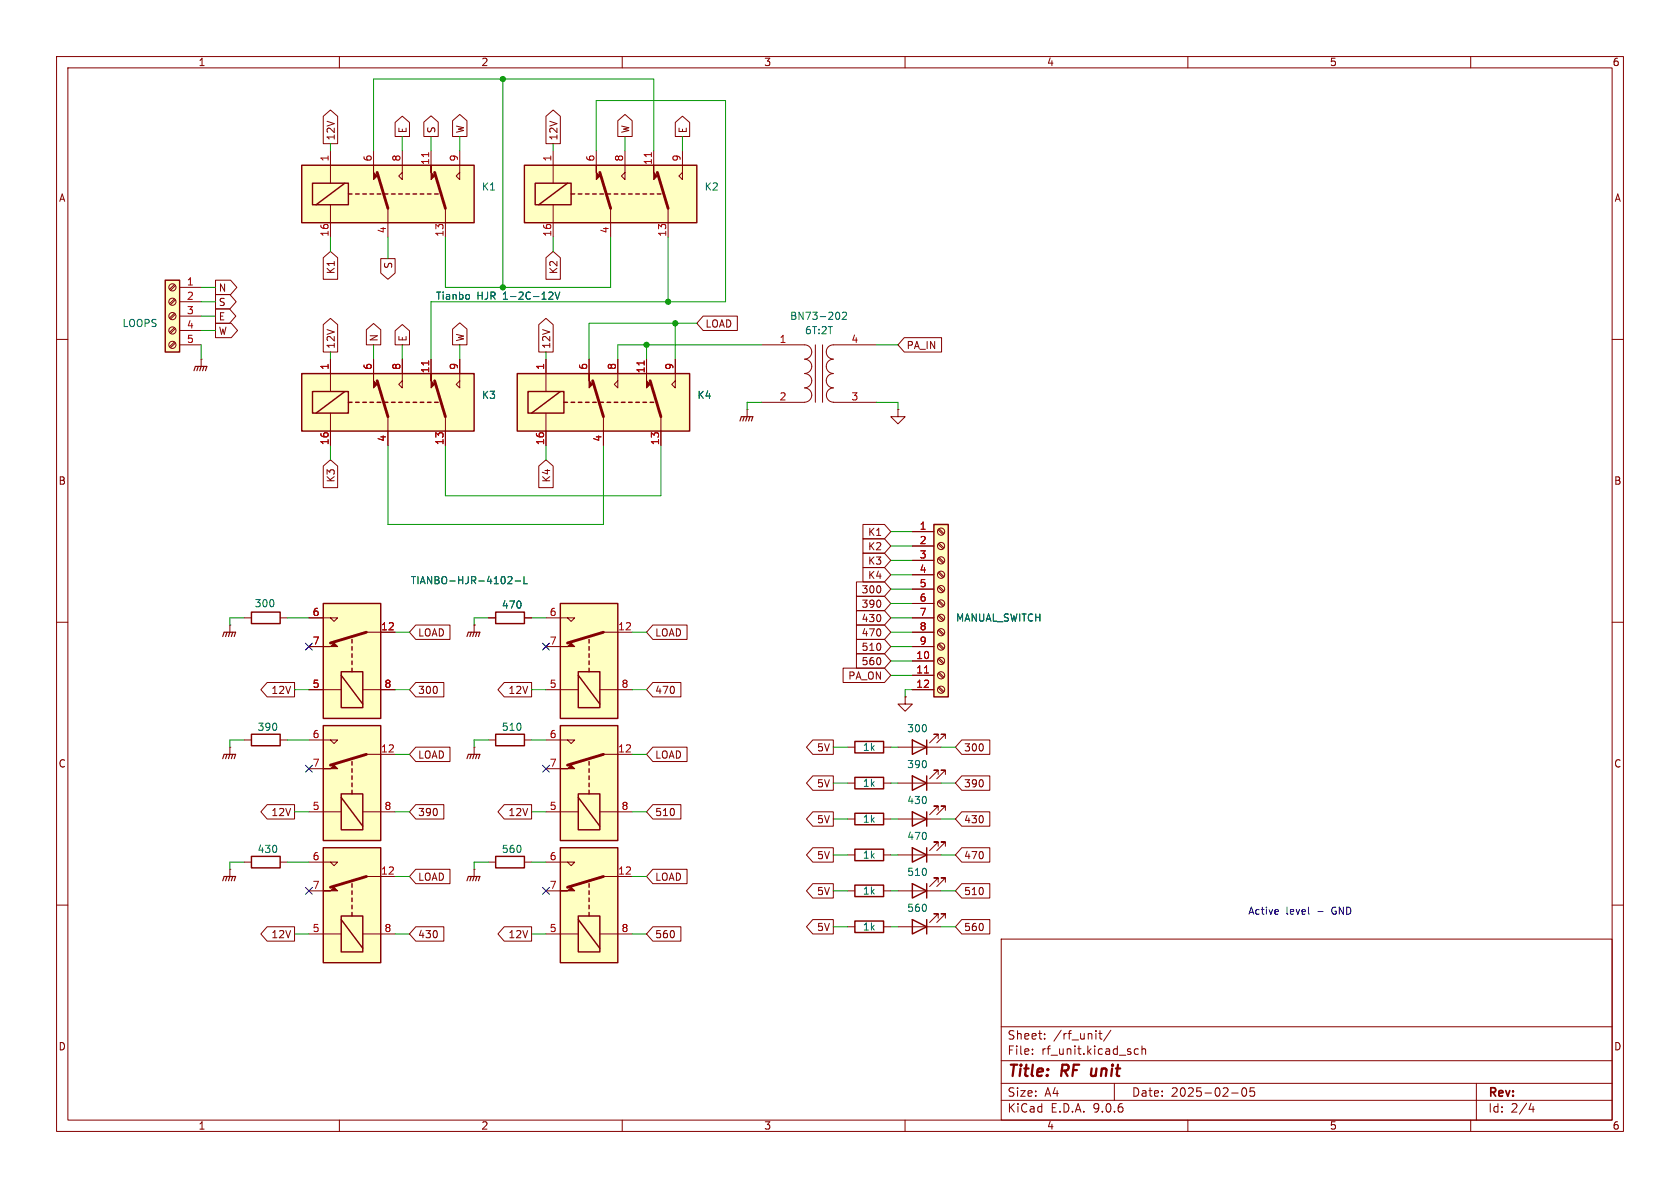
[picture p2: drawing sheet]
<svg xmlns="http://www.w3.org/2000/svg" width="297mm" height="210mm" viewBox="0 0 297 210" stroke-linecap="round" stroke-linejoin="round" font-family="sans-serif">
<g fill="none" stroke="#840000" stroke-width=".18">
<path d="M10 10h277v190h-277zM12 12h273v186h-273zM60 10v2M110 10v2M160 10v2M210 10v2M260 10v2M10 60h2M285 60h2M10 110h2M285 110h2M10 160h2"/>
<path d="M177 166h108v32h-108zM285 160h2M60 198v2M110 198v2M160 198v2M177 194.5h108M177 191.5h108M177 187.5h108M177 181.5h108M182.5 186.3v.1M182.5 185.5v.1M184.7 183.6v.1"/>
<path d="M184.7 182.8v.1M194.2 182.7h.6M194.5 182.2v1.3l.3 .2M196.4 182.1l-1.3 2M197 191.5v3M201.2 185.5l-.4-.1-.3 .3v.4l.2 .2h.5M201.9 185.5l.2-.1 .4 .1v.9M201.9 184.9v1.5M210 198v2M217.7 193.2h1.2M219.7 192.4l.2-.1a.81 .81 0 0 1 .6 .6 .81 .81 0 0 1-.3 .8l-.2 .1a.81 .81 0 0 1-.3-1.4zM221.7 192.3h-.7v.7l.2-.1h.5l.1 .3-.1 .5-.2 .1-.5-.1"/>
<path d="M260 198v2M261 191.5v6.5M270.7 195l-.4 1.1h.9M271 195.6v1"/>
</g>
<path d="M193 188.9l-.1 1 .2 .3" fill="none" stroke="#840000" stroke-width=".4"/>
<path d="M57.1 149.9h10.2v20.3h-10.2z" fill="#ffffc2"/>
<path d="M43.2 109.2h1.2M49.5 109.2h1.3M54.6 152.4h5.1l-.6 .6-.7-.6M54.6 157.5h2.5M64.8 154.9h5M54.6 165.1h5.7M64.1 165.1h5.7" fill="none" stroke="#840000" stroke-width=".18"/>
<path d="M44.4 108.2h5.1v2h-5.1zM57.1 149.9h10.2v20.3h-10.2zM62.2 156.2v.6M62.2 157.5v.6M62.2 158.8v.6M60.3 161.9h3.8v6.4h-3.8zM60.3 162.6l3.8 5M62.2 160v.7M62.2 161.3v.6" fill="none" stroke="#840000" stroke-width=".25"/>
<path d="M57.1 157.5h1.3l.7-.7 .6 .7z" fill="#840000" stroke="#840000" stroke-width=".18"/>
<path d="M64.8 154.9l-6.4 1.9" fill="none" stroke="#840000" stroke-width=".51"/>
<path d="M57.1 128.3h10.2v20.3h-10.2z" fill="#ffffc2"/>
<path d="M54.6 130.8h5.1l-.6 .6-.7-.6M54.6 135.9h2.5M64.8 133.4h5M54.6 143.5h5.7M64.1 143.5h5.7" fill="none" stroke="#840000" stroke-width=".18"/>
<path d="M57.1 128.3h10.2v20.3h-10.2zM62.2 134.6v.7M62.2 135.9v.6M62.2 137.2v.6M62.2 138.4v.7M62.2 139.7v.6M60.3 140.3h3.8v6.4h-3.8zM60.3 141l3.8 5.1" fill="none" stroke="#840000" stroke-width=".25"/>
<path d="M57.1 135.9h1.3l.7-.6 .6 .6z" fill="#840000" stroke="#840000" stroke-width=".18"/>
<path d="M64.8 133.4l-6.4 1.9" fill="none" stroke="#840000" stroke-width=".51"/>
<path d="M53.3 29.2h30.5v10.2h-30.5z" fill="#ffffc2"/>
<g fill="none" stroke="#840000" stroke-width=".25">
<path d="M53.3 29.2h30.5v10.2h-30.5zM55.2 32.4h6.4v3.8h-6.4zM61 32.4l-5.1 3.8M61.6 34.3h.6M62.9 34.3h.6M64.1 34.3h.7M65.4 34.3h.6M66.7 34.3h.6M67.9 34.3h.7M69.2 34.3h.6M70.5 34.3h.6M71.8 34.3h.6"/>
<path d="M73 34.3h.7M74.3 34.3h.6M75.6 34.3h.6M76.8 34.3h.7M87.6 108.2h5.1v2h-5.1zM87.6 129.8h5.1v2h-5.1zM87.6 151.4h5.1v2h-5.1z"/>
</g>
<g fill="none" stroke="#840000" stroke-width=".18">
<path d="M58.4 26.7v5.7M58.4 36.2v5.7M66 26.7v2.5M68.6 36.8v5.1M71.1 26.7v5.1l-.6-.7 .6-.6M76.2 26.7v2.5M78.7 36.8v5.1M81.3 26.7v5.1l-.7-.7 .7-.6M86.4 109.2h1.2M92.7 109.2h1.3M83.8 132.1h.1M83.8 132.1v1.3"/>
<path d="M86.4 130.8h1.2M92.7 130.8h1.3M83.8 153.7h.1M83.8 153.7v1.2M86.4 152.4h1.2M92.7 152.4h1.3"/>
</g>
<g fill="#840000" stroke="#840000" stroke-width=".18">
<path d="M66 29.2v1.3l.7 .6-.7 .7z"/>
<path d="M76.2 29.2v1.3l.6 .6-.6 .7z"/>
</g>
<path d="M66.7 30.5l1.9 6.3M76.8 30.5l1.9 6.3" fill="none" stroke="#840000" stroke-width=".51"/>
<path d="M75.8 27v.7" fill="none" stroke="#a90000" stroke-width=".18"/>
<path d="M82.5 134.1l.3-.7h2l-.2 .7M83.3 133.4l-.2 .7M83.8 133.4l-.2 .7M84.3 133.4l-.2 .7M82.5 155.7l.3-.8h2l-.2 .8M83.3 154.9l-.2 .8M83.8 154.9l-.2 .8M84.3 154.9l-.2 .8" fill="none" stroke="#840000" stroke-width=".2"/>
<path d="M99.1 149.9h10.1v20.3h-10.1z" fill="#ffffc2"/>
<path d="M96.5 152.4h5.1l-.6 .6-.7-.6M96.5 157.5h2.6M106.7 154.9h5.1M96.5 165.1h5.7M106 165.1h5.8" fill="none" stroke="#840000" stroke-width=".18"/>
<path d="M99.1 149.9h10.1v20.3h-10.1zM104.1 156.2v.6M104.1 157.5v.6M104.1 158.8v.6M102.2 161.9h3.8v6.4h-3.8zM102.2 162.6l3.8 5M104.1 160v.7M104.1 161.3v.6" fill="none" stroke="#840000" stroke-width=".25"/>
<path d="M99.1 157.5h1.2l.7-.7 .6 .7z" fill="#840000" stroke="#840000" stroke-width=".18"/>
<path d="M106.7 154.9l-6.4 1.9" fill="none" stroke="#840000" stroke-width=".51"/>
<path d="M53.3 66h30.5v10.2h-30.5z" fill="#ffffc2"/>
<g fill="none" stroke="#840000" stroke-width=".25">
<path d="M53.3 66h30.5v10.2h-30.5zM55.2 69.2h6.4v3.8h-6.4zM61 69.2l-5.1 3.8M61.6 71.1h.6M62.9 71.1h.6M64.1 71.1h.7M65.4 71.1h.6M66.7 71.1h.6M67.9 71.1h.7M69.2 71.1h.6M70.5 71.1h.6M71.8 71.1h.6"/>
<path d="M73 71.1h.7M74.3 71.1h.6M75.6 71.1h.6M76.8 71.1h.7"/>
</g>
<path d="M58.4 63.5v5.7M58.4 73v5.7M66 63.5v2.5M68.6 73.7v5M71.1 63.5v5.1l-.6-.7 .6-.6M76.2 63.5v2.5M78.7 73.7v5M81.3 63.5v5.1l-.7-.7 .7-.6" fill="none" stroke="#840000" stroke-width=".18"/>
<g fill="#840000" stroke="#840000" stroke-width=".18">
<path d="M66 66v1.3l.7 .6-.7 .7z"/>
<path d="M76.2 66v1.3l.6 .6-.6 .7z"/>
</g>
<path d="M66.7 67.3l1.9 6.4M76.8 67.3l1.9 6.4" fill="none" stroke="#840000" stroke-width=".51"/>
<path d="M75.8 63.8v.7" fill="none" stroke="#a90000" stroke-width=".18"/>
<path d="M82.9 52.1l.1 .2-.1 .5M97.1 51.7l.4-.1 .3 .4-.8 .9h.8M98.1 51.6l.4 1.3 .5-1.3" fill="none" stroke="#006464" stroke-width=".18"/>
<path d="M91.4 66h30.5v10.2h-30.5z" fill="#ffffc2"/>
<g fill="none" stroke="#840000" stroke-width=".25">
<path d="M91.4 66h30.5v10.2h-30.5zM93.3 69.2h6.4v3.8h-6.4zM99.1 69.2l-5.1 3.8M99.7 71.1h.6M101 71.1h.6M102.2 71.1h.7M103.5 71.1h.6M104.8 71.1h.6M106 71.1h.7M107.3 71.1h.6M108.6 71.1h.6M109.9 71.1h.6"/>
<path d="M111.1 71.1h.7M112.4 71.1h.6M113.7 71.1h.6M114.9 71.1h.7M44.4 129.8h5.1v2h-5.1zM44.4 151.4h5.1v2h-5.1z"/>
</g>
<g fill="none" stroke="#840000" stroke-width=".18">
<path d="M96.5 63.5v5.7M96.5 73v5.7M104.1 63.5v2.5M106.7 73.7v5M109.2 63.5v5.1l-.6-.7 .6-.6M114.3 63.5v2.5M116.8 73.7v5M119.4 63.5v5.1l-.7-.7 .7-.6M134.6 61h7.6a1.26 1.26 0 0 1 1.3 1.2 1.26 1.26 0 0 1-1.3 1.3M142.2 63.5a1.26 1.26 0 0 1 1.3 1.3 1.26 1.26 0 0 1-1.3 1.2 1.27 1.27 0 0 1 1.3 1.3 1.27 1.27 0 0 1-1.3 1.3M142.2 68.6a1.26 1.26 0 0 1 1.3 1.2 1.26 1.26 0 0 1-1.3 1.3h-7.6M144.1 61v10.1"/>
<path d="M145.4 61v10.1M147.3 63.5a1.25 1.25 0 0 0-1.2 1.3 1.25 1.25 0 0 0 1.2 1.2 1.27 1.27 0 0 0-1.2 1.3 1.27 1.27 0 0 0 1.2 1.3M147.3 71.1h7.6M147.3 68.6a1.26 1.26 0 0 0-1.2 1.2 1.26 1.26 0 0 0 1.2 1.3M154.9 61h-7.6a1.25 1.25 0 0 0-1.2 1.2 1.25 1.25 0 0 0 1.2 1.3M158.7 72.4v1.3h1.3l-1.3 1.2-1.2-1.2h1.2M158.7 72.4h.1M40.6 110.5h.1M40.6 110.5v1.3M40.6 132.1h.1M40.6 132.1v1.3M43.2 130.8h1.2"/>
<path d="M49.5 130.8h1.3M40.6 153.7h.1M40.6 153.7v1.2M43.2 152.4h1.2M49.5 152.4h1.3"/>
</g>
<g fill="#840000" stroke="#840000" stroke-width=".18">
<path d="M104.1 66v1.3l.7 .6-.7 .7z"/>
<path d="M114.3 66v1.3l.6 .6-.6 .7z"/>
</g>
<path d="M104.8 67.3l1.9 6.4M114.9 67.3l1.9 6.4" fill="none" stroke="#840000" stroke-width=".51"/>
<path d="M113.9 63.8v.7" fill="none" stroke="#a90000" stroke-width=".18"/>
<path d="M148 55.2a.68 .68 0 0 1 .5 .6 .68 .68 0 0 1-.5 .7M148.9 55.3l.5-.1 .3 .4-.8 .9h.8" fill="none" stroke="#006464" stroke-width=".18"/>
<path d="M39.4 112.5l.2-.7h2.1l-.3 .7M40.1 111.8l-.2 .7M40.6 111.8l-.2 .7M41.1 111.8l-.2 .7M39.4 134.1l.2-.7h2.1l-.3 .7M40.1 133.4l-.2 .7M40.6 133.4l-.2 .7M41.1 133.4l-.2 .7M39.4 155.7l.2-.8h2.1l-.3 .8M40.1 154.9l-.2 .8M40.6 154.9l-.2 .8M41.1 154.9l-.2 .8" fill="none" stroke="#840000" stroke-width=".2"/>
<path d="M99.1 106.7h10.1v20.3h-10.1z" fill="#ffffc2"/>
<path d="M96.5 109.2h5.1l-.6 .7-.7-.7M96.5 114.3h2.6M106.7 111.8h5.1M96.5 121.9h5.7M106 121.9h5.8" fill="none" stroke="#840000" stroke-width=".18"/>
<path d="M99.1 106.7h10.1v20.3h-10.1zM102.2 118.7h3.8v6.4h-3.8zM102.2 119.4l3.8 5.1M104.1 113v.7M104.1 114.3v.6M104.1 115.6v.6M104.1 116.8v.7M104.1 118.1v.6" fill="none" stroke="#840000" stroke-width=".25"/>
<path d="M99.1 114.3h1.2l.7-.6 .6 .6z" fill="#840000" stroke="#840000" stroke-width=".18"/>
<path d="M106.7 111.8l-6.4 1.9" fill="none" stroke="#840000" stroke-width=".51"/>
<path d="M92.7 29.2h30.5v10.2h-30.5z" fill="#ffffc2"/>
<g fill="none" stroke="#840000" stroke-width=".25">
<path d="M92.7 29.2h30.5v10.2h-30.5zM94.6 32.4h6.4v3.8h-6.4zM100.3 32.4l-5.1 3.8M101 34.3h.6M102.2 34.3h.7M103.5 34.3h.6M104.8 34.3h.6M106 34.3h.7M107.3 34.3h.6M108.6 34.3h.6M109.9 34.3h.6M111.1 34.3h.7"/>
<path d="M112.4 34.3h.6M113.7 34.3h.6M114.9 34.3h.7M116.2 34.3h.6M151.1 137.4h5.1v2h-5.1zM151.1 150.1h5.1v2h-5.1zM151.1 143.8h5.1v2h-5.1zM161.3 156.2l2.5 1.3-2.5 1.3zM161.3 143.5l2.5 1.3-2.5 1.3zM163.8 143.5v2.6M163.8 156.2v2.6M151.1 162.8h5.1v2h-5.1z"/>
<path d="M161.3 162.6l2.5 1.2-2.5 1.3zM163.8 162.6v2.5"/>
</g>
<g fill="none" stroke="#840000" stroke-width=".18">
<path d="M97.8 26.7v5.7M97.8 36.2v5.7M105.4 26.7v2.5M107.9 36.8v5.1M110.5 26.7v5.1l-.6-.7 .6-.6M115.6 26.7v2.5M118.1 36.8v5.1M120.6 26.7v5.1l-.6-.7 .6-.6M35.6 63.5h.1M35.6 63.5v1.3M83.8 110.5h.1M83.8 110.5v1.3"/>
<path d="M149.9 138.4h1.2M156.2 138.4h1.3M149.9 151.1h1.2M149.9 144.8h1.2M156.2 151.1h1.3M156.2 144.8h1.3M158.7 144.8h7.7M158.7 157.5h7.7M165.9 156v-.8h-.8h.8l-1.6 1.5M165.9 143.3v-.8h-.8h.8l-1.6 1.5M167.1 156v-.8h-.7h.7l-1.5 1.5M167.1 143.3v-.8h-.7h.7l-1.5 1.5"/>
<path d="M149.9 163.8h1.2M156.2 163.8h1.3M158.7 163.8h7.7M165.9 162.3v-.8h-.8h.8l-1.6 1.6M167.1 162.3v-.8h-.7h.7l-1.5 1.6"/>
</g>
<g fill="#840000" stroke="#840000" stroke-width=".18">
<path d="M105.4 29.2v1.3l.6 .6-.6 .7z"/>
<path d="M115.6 29.2v1.3l.6 .6-.6 .7z"/>
</g>
<path d="M106 30.5l1.9 6.3M116.2 30.5l1.9 6.3" fill="none" stroke="#840000" stroke-width=".51"/>
<path d="M115.2 27v.7" fill="none" stroke="#a90000" stroke-width=".18"/>
<path d="M34.3 65.5l.2-.7h2.1l-.3 .7M35.1 64.8l-.3 .7M35.6 64.8l-.3 .7M36.1 64.8l-.3 .7M82.5 112.5l.3-.7h2l-.2 .7M83.3 111.8l-.2 .7M83.8 111.8l-.2 .7M84.3 111.8l-.2 .7" fill="none" stroke="#840000" stroke-width=".2"/>
<path d="M57.1 106.7h10.2v20.3h-10.2z" fill="#ffffc2"/>
<path d="M54.6 109.2h5.1l-.6 .7-.7-.7M54.6 114.3h2.5M64.8 111.8h5M54.6 121.9h5.7M64.1 121.9h5.7M149.9 132.1h1.2M156.2 132.1h1.3M149.9 157.5h1.2M156.2 157.5h1.3" fill="none" stroke="#840000" stroke-width=".18"/>
<path d="M57.1 106.7h10.2v20.3h-10.2zM60.3 118.7h3.8v6.4h-3.8zM60.3 119.4l3.8 5.1M62.2 113v.7M62.2 114.3v.6M62.2 115.6v.6M62.2 116.8v.7M62.2 118.1v.6M151.1 131.1h5.1v2h-5.1zM151.1 156.5h5.1v2h-5.1z" fill="none" stroke="#840000" stroke-width=".25"/>
<path d="M57.1 114.3h1.3l.7-.6 .6 .6z" fill="#840000" stroke="#840000" stroke-width=".18"/>
<path d="M64.8 111.8l-6.4 1.9" fill="none" stroke="#840000" stroke-width=".51"/>
<path d="M89.8 102l.5-.1 .2 .4-.8 .9h.8M91.1 102.7h.9M92.6 101.9v1.3h.6" fill="none" stroke="#006464" stroke-width=".18"/>
<path d="M165.1 92.7h2.5v30.5h-2.5z" fill="#ffffc2"/>
<path d="M165.1 92.7h2.5v30.5h-2.5z" fill="none" stroke="#840000" stroke-width=".25"/>
<g fill="none" stroke="#840000" stroke-width=".18">
<path d="M161.3 94h3.8M161.3 96.5h3.8M161.3 99.1h3.8M165.8 93.6l.9 .9M165.8 96.2l.9 .8M165.8 98.7l.9 .9M166 93.5l.9 .8M166 96l.9 .9M166 98.6l.9 .8M161.3 101.6h3.8M161.3 104.1h3.8M161.3 106.7h3.8"/>
<path d="M161.3 109.2h3.8M161.3 111.8h3.8M161.3 114.3h3.8M161.3 116.8h3.8M161.3 119.4h3.8M165.8 101.3l.9 .8M165.8 103.8l.9 .8M165.8 106.3l.9 .9M165.8 108.9l.9 .8M165.8 111.4l.9 .9M165.8 114l.9 .8M165.8 116.5l.9 .8"/>
<path d="M165.8 119l.9 .9M166 101.1l.9 .8M166 103.6l.9 .9M166 106.2l.9 .8M166 108.7l.9 .9M166 111.3l.9 .8M166 113.8l.9 .8M166 116.3l.9 .9M166 118.9l.9 .8M161.3 121.9h3.8M165.8 121.6l.9 .8M166 121.4l.9 .9"/>
<circle cx="166.4" cy="94" r=".63"/>
<circle cx="166.4" cy="96.5" r=".63"/>
<circle cx="166.4" cy="99.1" r=".63"/>
<circle cx="166.4" cy="109.2" r=".63"/>
<circle cx="166.4" cy="119.4" r=".63"/>
<circle cx="166.4" cy="101.6" r=".63"/>
<circle cx="166.4" cy="111.8" r=".63"/>
<circle cx="166.4" cy="116.8" r=".63"/>
<circle cx="166.4" cy="104.1" r=".63"/>
<circle cx="166.4" cy="106.7" r=".63"/>
<circle cx="166.4" cy="114.3" r=".63"/>
<circle cx="166.4" cy="121.9" r=".63"/>
</g>
<path d="M163.4 119h.8" fill="none" stroke="#a90000" stroke-width=".18"/>
<path d="M99.1 128.3h10.1v20.3h-10.1z" fill="#ffffc2"/>
<g fill="none" stroke="#840000" stroke-width=".18">
<path d="M132.1 72.4h.1M132.1 72.4v1.3M96.5 130.8h5.1l-.6 .6-.7-.6M96.5 135.9h2.6M106.7 133.4h5.1M158.7 132.1h7.7M158.7 138.4h7.7M165.9 130.6v-.8h-.8h.8l-1.6 1.5M165.9 136.9v-.8h-.8h.8l-1.6 1.6M167.1 130.6v-.8h-.7h.7l-1.5 1.5M167.1 136.9v-.8h-.7h.7l-1.5 1.6M96.5 143.5h5.7"/>
<path d="M106 143.5h5.8M158.7 151.1h7.7M165.9 149.6v-.8h-.8h.8l-1.6 1.6M167.1 149.6v-.8h-.7h.7l-1.5 1.6"/>
</g>
<g fill="none" stroke="#840000" stroke-width=".25">
<path d="M99.1 128.3h10.1v20.3h-10.1zM104.1 134.6v.7M104.1 135.9v.6M104.1 137.2v.6M104.1 138.4v.7M104.1 139.7v.6M161.3 130.8l2.5 1.3-2.5 1.3zM161.3 137.2l2.5 1.2-2.5 1.3zM163.8 130.8v2.6M163.8 137.2v2.5M102.2 140.3h3.8v6.4h-3.8zM102.2 141l3.8 5.1"/>
<path d="M161.3 149.9l2.5 1.2-2.5 1.3zM163.8 149.9v2.5"/>
</g>
<path d="M99.1 135.9h1.2l.7-.6 .6 .6z" fill="#840000" stroke="#840000" stroke-width=".18"/>
<path d="M106.7 133.4l-6.4 1.9" fill="none" stroke="#840000" stroke-width=".51"/>
<path d="M130.8 74.4l.3-.7h2l-.3 .7M131.6 73.7l-.3 .7M132.1 73.7l-.3 .7M132.6 73.7l-.3 .7" fill="none" stroke="#840000" stroke-width=".2"/>
<path d="M29.2 49.5h2.5v12.7h-2.5z" fill="#ffffc2"/>
<path d="M29.2 49.5h2.5v12.7h-2.5z" fill="none" stroke="#840000" stroke-width=".25"/>
<g fill="none" stroke="#840000" stroke-width=".18">
<path d="M57.1 20.6l1.3-1.2 1.3 1.2v4.8h-2.6zM69.8 21.6l1.3-1.1 1.3 1.1v2.5h-2.6zM74.9 21.6l1.3-1.1 1.3 1.1v2.5h-2.6zM80 21.3l1.3-1.1 1.3 1.1v2.8h-2.6zM96.5 20.6l1.3-1.2 1.3 1.2v4.8h-2.6zM109.2 21.3l1.3-1.1 1.3 1.1v2.8h-2.6zM119.4 21.6l1.2-1.1 1.3 1.1v2.5h-2.5zM30.8 50.3l-.8 .8M30.8 52.8l-.8 .9M30.8 55.4l-.8 .8M30.8 57.9l-.8 .9M31 50.5l-.9 .8"/>
<path d="M31 53l-.9 .8M31 55.5l-.9 .9M31 58.1l-.9 .8M31.7 50.8h3.9M31.7 53.3h3.9M31.7 55.9h3.9M31.7 58.4h3.9M38.1 57.1h2.8l1.1 1.3-1.1 1.3h-2.8zM38.1 52.1h2.5l1.2 1.2-1.2 1.3h-2.5zM38.1 49.5h2.7l1.1 1.3-1.1 1.3h-2.7zM38.1 54.6h2.5l1.1 1.3-1.1 1.3h-2.5zM57.1 45.6l1.3-1.1 1.3 1.1v3.8h-2.6z"/>
<path d="M57.1 57.4l1.3-1.1 1.3 1.1v4.8h-2.6zM64.8 58.3l1.2-1.1 1.3 1.1v2.7h-2.5zM67.3 45.7h2.6v2.6l-1.3 1.1-1.3-1.1zM69.8 58.5l1.3-1.1 1.3 1.1v2.5h-2.6zM80 58.2l1.3-1.1 1.3 1.1v2.8h-2.6zM95.2 57.4l1.3-1.1 1.3 1.1v4.8h-2.6zM96.5 45.6l1.3-1.1 1.3 1.1v3.8h-2.6zM124.3 55.9h6.1v2.5h-6.1l-1.1-1.2zM159.9 59.7h6.6v2.5h-6.6l-1.2-1.2zM30.8 60.5l-.8 .8M31 60.6l-.9 .9M31.7 61h3.9"/>
<path d="M58.4 63.5v2.5M58.4 76.2v2.5M66 63.5v2.5M68.6 76.2v2.5M71.1 63.5v2.5M76.2 63.5v2.5M78.7 76.2v2.5M81.3 63.5v2.5M96.5 63.5v2.5M96.5 76.2v2.5M104.1 63.5v2.5M106.7 76.2v2.5"/>
<path d="M109.2 63.5v2.5M114.3 63.5v2.5M116.8 76.2v2.5M119.4 63.5v2.5M57.1 82.4l1.3-1.1 1.3 1.1v3.8h-2.6zM95.2 82.4l1.3-1.1 1.3 1.1v3.8h-2.6zM152.6 95.2h3.8l1.1 1.3-1.1 1.3h-3.8zM152.6 97.8h3.8l1.1 1.3-1.1 1.2h-3.8zM152.6 92.7h3.8l1.1 1.3-1.1 1.3h-3.8zM161.3 94h3.8M161.3 96.5h3.8M161.3 99.1h3.8"/>
<path d="M54.6 109.2h2.5M54.6 114.3h2.5M67.3 111.8h2.5M73.5 110.5h6.1v2.5h-6.1l-1.1-1.2zM83.8 110.5h.1M86.4 109.2h1.2M92.7 109.2h1.3M115.4 110.5h6.1v2.5h-6.1l-1.1-1.2zM149 118.1h7.4l1.1 1.3-1.1 1.3h-7.4zM151.4 105.4h5l1.1 1.3-1.1 1.3h-5zM151.4 107.9h5l1.1 1.3-1.1 1.3h-5zM151.4 102.9h5l1.1 1.2-1.1 1.3h-5z"/>
<path d="M151.4 110.5h5l1.1 1.3-1.1 1.2h-5zM151.4 113h5l1.1 1.3-1.1 1.3h-5zM151.4 115.6h5l1.1 1.2-1.1 1.3h-5zM152.6 100.3h3.8l1.1 1.3-1.1 1.3h-3.8zM161.3 109.2h3.8M161.3 114.3h3.8M161.3 111.8h3.8M161.3 101.6h3.8M161.3 104.1h3.8M161.3 106.7h3.8M161.3 116.8h3.8M161.3 119.4h3.8"/>
<path d="M47.2 120.6h4.9v2.6h-4.9l-1.1-1.3zM54.6 121.9h2.5M67.3 121.9h2.5M73.5 132.1h6.1v2.5h-6.1l-1.1-1.2zM73.5 120.6h5v2.6h-5l-1.1-1.3zM89.1 120.6h4.9v2.6h-4.9l-1.1-1.3zM115.4 120.6h5v2.6h-5l-1.1-1.3zM115.4 132.1h6.1v2.5h-6.1l-1.1-1.2zM143.7 137.2h3.6v2.5h-3.6l-1.1-1.3zM143.7 130.8h3.6v2.6h-3.6l-1.1-1.3zM160 123.2v1.3h1.3l-1.3 1.2-1.3-1.2h1.3M160 123.2h.1"/>
<path d="M161.3 121.9h3.8M170 137.2h5v2.5h-5l-1.1-1.3zM170 130.8h5v2.6h-5l-1.1-1.3zM47.2 142.2h4.9v2.6h-4.9l-1.1-1.3zM73.5 153.7h6.1v2.5h-6.1l-1.1-1.3zM73.5 142.2h5v2.6h-5l-1.1-1.3zM89.1 142.2h4.9v2.6h-4.9l-1.1-1.3zM115.4 153.7h6.1v2.5h-6.1l-1.1-1.3zM115.4 142.2h5v2.6h-5l-1.1-1.3zM143.7 156.2h3.6v2.6h-3.6l-1.1-1.3zM143.7 143.5h3.6v2.6h-3.6l-1.1-1.3zM143.7 149.9h3.6v2.5h-3.6l-1.1-1.3z"/>
<path d="M170 143.5h5v2.6h-5l-1.1-1.3zM170 156.2h5v2.6h-5l-1.1-1.3zM170 149.9h5v2.5h-5l-1.1-1.3zM47.2 163.8h4.9v2.6h-4.9l-1.1-1.3zM73.5 163.8h5v2.6h-5l-1.1-1.3zM89.1 163.8h4.9v2.6h-4.9l-1.1-1.3zM115.4 163.8h5v2.6h-5l-1.1-1.3zM143.7 162.6h3.6v2.5h-3.6l-1.1-1.3zM170 162.6h5v2.5h-5l-1.1-1.3z"/>
<circle cx="30.5" cy="53.3" r=".63"/>
<circle cx="30.5" cy="55.9" r=".63"/>
<circle cx="30.5" cy="50.8" r=".63"/>
<circle cx="30.5" cy="58.4" r=".63"/>
<circle cx="30.5" cy="61" r=".63"/>
</g>
<g fill="none" stroke="#009600" stroke-width=".18">
<path d="M88.9 14v36.8M58.4 25.4v1.3M66 26.7v-12.7h49.6v12.7M71.1 24.1v2.6M76.2 24.1v2.6M81.3 24.1v2.6M97.8 25.4v1.3M105.4 26.7v-8.9h22.9v35.5h-52.1v10.2M110.5 24.1v2.6M120.6 24.1v2.6M35.6 53.3h2.5M35.6 50.8h2.5"/>
<path d="M35.6 55.9h2.5M35.6 58.4h2.5M58.4 41.9v2.6M68.6 41.9v3.8M78.7 41.9v8.9h29.2v-8.9M97.8 41.9v2.6M118.1 41.9v11.4M119.4 57.2v6.3M123.2 57.2h-19.1v6.3M35.6 61v2.5M58.4 62.2v1.3M58.4 78.7v2.6"/>
<path d="M66 61v2.5M68.6 78.7v14h38.1v-14M71.1 61v2.5M78.7 78.7v8.9h38.1v-8.9M81.3 61v2.5M96.5 62.2v1.3M96.5 78.7v2.6M114.3 61v2.5M134.6 61h-25.4v2.5M134.6 71.1h-2.5v1.3M154.9 61h3.8M154.9 71.1h3.8v1.3"/>
<path d="M157.5 96.5h3.8M157.5 99.1h3.8M157.5 94h3.8M43.2 109.2h-2.6v1.3M50.8 109.2h3.8M69.8 111.8h2.6M86.4 109.2h-2.6v1.3M94 109.2h2.5M111.8 111.8h2.5M157.5 111.8h3.8M157.5 114.3h3.8M157.5 116.8h3.8"/>
<path d="M157.5 119.4h3.8M157.5 109.2h3.8M157.5 101.6h3.8M157.5 106.7h3.8M157.5 104.1h3.8M43.2 130.8h-2.6v1.3M50.8 130.8h3.8M52.1 121.9h2.5M69.8 121.9h2.6M69.8 133.4h2.6M86.4 130.8h-2.6v1.3M94 121.9h2.5"/>
<path d="M94 130.8h2.5M111.8 121.9h2.5M111.8 133.4h2.5M147.3 138.4h2.6M147.3 132.1h2.6M157.5 138.4h1.2M157.5 132.1h1.2M161.3 121.9h-1.3v1.3M166.4 138.4h2.5M166.4 132.1h2.5M43.2 152.4h-2.6v1.3M50.8 152.4h3.8"/>
<path d="M52.1 143.5h2.5M69.8 143.5h2.6M69.8 154.9h2.6M86.4 152.4h-2.6v1.3M94 143.5h2.5M94 152.4h2.5M111.8 143.5h2.5M111.8 154.9h2.5M147.3 151.1h2.6M147.3 157.5h2.6M147.3 144.8h2.6M157.5 151.1h1.2"/>
<path d="M157.5 157.5h1.2M157.5 144.8h1.2M166.4 151.1h2.5M166.4 157.5h2.5M166.4 144.8h2.5M52.1 165.1h2.5M69.8 165.1h2.6M94 165.1h2.5M111.8 165.1h2.5M147.3 163.8h2.6M157.5 163.8h1.2M166.4 163.8h2.5"/>
</g>
<path d="M54 113.7l1.2 1.2M55.2 113.7l-1.2 1.2M95.9 113.7l1.2 1.2M97.1 113.7l-1.2 1.2M54 135.3l1.2 1.2M55.2 135.3l-1.2 1.2M95.9 135.3l1.2 1.2M97.1 135.3l-1.2 1.2M54 156.9l1.2 1.2M55.2 156.9l-1.2 1.2M95.9 156.9l1.2 1.2M97.1 156.9l-1.2 1.2" fill="none" stroke="#000084" stroke-width=".18"/>
<path d="M225.9 160.8l.1 .3-.6 .1M231.4 161.6h.1" fill="none" stroke="#0000c2" stroke-width=".18"/>
<path d="M82.9 52.1l.1 .2-.1 .5M97.1 51.7l.4-.1 .3 .4-.8 .9h.8M98.1 51.6l.4 1.3 .5-1.3M89.8 102l.5-.1 .2 .4-.8 .9h.8M91.1 102.7h.9M92.6 101.9v1.3h.6" fill="none" stroke="#006464" stroke-width=".18"/>
<path d="M75.8 63.8v.7M113.9 63.8v.7M163.4 119h.8" fill="none" stroke="#a90000" stroke-width=".18"/>
<g fill="#009600" stroke="#009600" stroke-width=".18">
<circle cx="88.9" cy="50.8" r=".46"/>
<circle cx="114.3" cy="61" r=".46"/>
<circle cx="119.4" cy="57.2" r=".46"/>
<circle cx="118.1" cy="53.3" r=".46"/>
<circle cx="88.9" cy="14" r=".46"/>
</g>
<g font-size="2.8" fill="#840000">
<text x="178" y="190.9">Title:</text>
<text x="187.7" y="190.9">RF</text>
<text x="193.7" y="190.9">unit</text>
</g>
<g font-size="2.1" fill="#840000">
<text x="178" y="184">Sheet:</text>
<text x="186.2" y="184">/rf_unit/</text>
<text x="178" y="186.7">File:</text>
<text x="184.1" y="186.7">rf_unit.kicad_sch</text>
<text x="178" y="196.9">KiCad</text>
<text x="178" y="194.1">Size:</text>
<text x="184.7" y="194.1">A4</text>
<text x="185.7" y="196.9">E.D.A.</text>
<text x="193.3" y="196.9">9.0.6</text>
<text x="200" y="194.1">Date:</text>
<text x="207" y="194.1">2025-02-05</text>
<text x="263" y="194.3">Rev:</text>
<text x="263" y="196.9">Id:</text>
<text x="267.1" y="196.9">2/4</text>
</g>
<g font-size="1.8" fill="#840000">
<text x="35" y="11.9">1</text>
<text x="85" y="11.9">2</text>
<text x="135" y="11.9">3</text>
<text x="185" y="11.9">4</text>
<text x="235" y="11.9">5</text>
<text x="285" y="11.9">6</text>
<text x="72.1" y="23.7" transform="rotate(-90 72.1 23.7)">E</text>
<text x="77.2" y="23.7" transform="rotate(-90 77.2 23.7)">S</text>
<text x="82.2" y="23.7" transform="rotate(-90 82.2 23.7)">W</text>
<text x="111.4" y="23.7" transform="rotate(-90 111.4 23.7)">W</text>
<text x="121.6" y="23.7" transform="rotate(-90 121.6 23.7)">E</text>
<text x="59.4" y="24.9" transform="rotate(-90 59.4 24.9)">12V</text>
<text x="98.7" y="24.9" transform="rotate(-90 98.7 24.9)">12V</text>
<text x="10.3" y="35.9">A</text>
<text x="285.3" y="35.9">A</text>
<text x="69.5" y="47.6" transform="rotate(-90 69.5 47.6)">S</text>
<text x="38.6" y="51.8">N</text>
<text x="59.4" y="48.6" transform="rotate(-90 59.4 48.6)">K1</text>
<text x="98.7" y="48.6" transform="rotate(-90 98.7 48.6)">K2</text>
<text x="38.6" y="59.4">W</text>
<text x="38.6" y="54.3">S</text>
<text x="38.6" y="56.8">E</text>
<text x="124.6" y="58.1">LOAD</text>
<text x="59.4" y="61.8" transform="rotate(-90 59.4 61.8)">12V</text>
<text x="67" y="60.5" transform="rotate(-90 67 60.5)">N</text>
<text x="72.1" y="60.5" transform="rotate(-90 72.1 60.5)">E</text>
<text x="82.2" y="60.5" transform="rotate(-90 82.2 60.5)">W</text>
<text x="97.5" y="61.8" transform="rotate(-90 97.5 61.8)">12V</text>
<text x="160.2" y="61.9">PA_IN</text>
<text x="10.3" y="85.9">B</text>
<text x="59.4" y="85.4" transform="rotate(-90 59.4 85.4)">K3</text>
<text x="97.5" y="85.4" transform="rotate(-90 97.5 85.4)">K4</text>
<text x="285.3" y="85.9">B</text>
<text x="153.4" y="94.9">K1</text>
<text x="153.4" y="97.5">K2</text>
<text x="153.4" y="100">K3</text>
<text x="152.2" y="107.6">390</text>
<text x="152.2" y="105.1">300</text>
<text x="153.4" y="102.6">K4</text>
<text x="73.8" y="112.7">LOAD</text>
<text x="115.7" y="112.7">LOAD</text>
<text x="152.2" y="110.2">430</text>
<text x="152.2" y="112.7">470</text>
<text x="152.2" y="115.3">510</text>
<text x="152.2" y="117.8">560</text>
<text x="47.9" y="122.9">12V</text>
<text x="73.8" y="122.9">300</text>
<text x="89.8" y="122.9">12V</text>
<text x="115.7" y="122.9">470</text>
<text x="149.9" y="120.3">PA_ON</text>
<text x="10.3" y="135.9">C</text>
<text x="73.8" y="134.3">LOAD</text>
<text x="115.7" y="134.3">LOAD</text>
<text x="144.3" y="133">5V</text>
<text x="170.3" y="133">300</text>
<text x="285.3" y="135.9">C</text>
<text x="144.3" y="139.4">5V</text>
<text x="170.3" y="139.4">390</text>
<text x="47.9" y="144.5">12V</text>
<text x="73.8" y="144.5">390</text>
<text x="89.8" y="144.5">12V</text>
<text x="115.7" y="144.5">510</text>
<text x="144.3" y="145.7">5V</text>
<text x="170.3" y="145.7">430</text>
<text x="73.8" y="155.9">LOAD</text>
<text x="115.7" y="155.9">LOAD</text>
<text x="144.3" y="152.1">5V</text>
<text x="170.3" y="152.1">470</text>
<text x="144.3" y="158.4">5V</text>
<text x="170.3" y="158.4">510</text>
<text x="47.9" y="166.1">12V</text>
<text x="73.8" y="166.1">430</text>
<text x="89.8" y="166.1">12V</text>
<text x="115.7" y="166.1">560</text>
<text x="144.3" y="164.8">5V</text>
<text x="170.3" y="164.8">560</text>
<text x="10.3" y="185.9">D</text>
<text x="285.3" y="185.9">D</text>
<text x="35" y="199.9">1</text>
<text x="85" y="199.9">2</text>
<text x="135" y="199.9">3</text>
<text x="185" y="199.9">4</text>
<text x="235" y="199.9">5</text>
<text x="285" y="199.9">6</text>
</g>
<g font-size="1.8" fill="#a90000">
<text x="58.2" y="28.6" transform="rotate(-90 58.2 28.6)">1</text>
<text x="65.8" y="28.6" transform="rotate(-90 65.8 28.6)">6</text>
<text x="70.9" y="28.6" transform="rotate(-90 70.9 28.6)">8</text>
<text x="75.9" y="29.3" transform="rotate(-90 75.9 29.3)">11</text>
<text x="81" y="28.6" transform="rotate(-90 81 28.6)">9</text>
<text x="97.5" y="28.6" transform="rotate(-90 97.5 28.6)">1</text>
<text x="105.2" y="28.6" transform="rotate(-90 105.2 28.6)">6</text>
<text x="110.2" y="28.6" transform="rotate(-90 110.2 28.6)">8</text>
<text x="115.3" y="29.3" transform="rotate(-90 115.3 29.3)">11</text>
<text x="120.4" y="28.6" transform="rotate(-90 120.4 28.6)">9</text>
<text x="58.2" y="42" transform="rotate(-90 58.2 42)">16</text>
<text x="68.3" y="41.3" transform="rotate(-90 68.3 41.3)">4</text>
<text x="78.5" y="42" transform="rotate(-90 78.5 42)">13</text>
<text x="97.5" y="42" transform="rotate(-90 97.5 42)">16</text>
<text x="107.7" y="41.3" transform="rotate(-90 107.7 41.3)">4</text>
<text x="117.9" y="42" transform="rotate(-90 117.9 42)">13</text>
<text x="32.9" y="50.5">1</text>
<text x="32.9" y="53.1">2</text>
<text x="32.9" y="55.6">3</text>
<text x="32.9" y="58.2">4</text>
<text x="32.9" y="60.7">5</text>
<text x="58.2" y="65.5" transform="rotate(-90 58.2 65.5)">1</text>
<text x="65.8" y="65.5" transform="rotate(-90 65.8 65.5)">6</text>
<text x="70.9" y="65.5" transform="rotate(-90 70.9 65.5)">8</text>
<text x="81" y="65.5" transform="rotate(-90 81 65.5)">9</text>
<text x="96.3" y="65.5" transform="rotate(-90 96.3 65.5)">1</text>
<text x="103.9" y="65.5" transform="rotate(-90 103.9 65.5)">6</text>
<text x="109" y="65.5" transform="rotate(-90 109 65.5)">8</text>
<text x="119.1" y="65.5" transform="rotate(-90 119.1 65.5)">9</text>
<text x="137.7" y="60.7">1</text>
<text x="150.4" y="60.7">4</text>
<text x="75.9" y="66.1" transform="rotate(-90 75.9 66.1)">11</text>
<text x="114" y="66.1" transform="rotate(-90 114 66.1)">11</text>
<text x="137.7" y="70.9">2</text>
<text x="150.4" y="70.9">3</text>
<text x="58.2" y="78.8" transform="rotate(-90 58.2 78.8)">16</text>
<text x="68.3" y="78.2" transform="rotate(-90 68.3 78.2)">4</text>
<text x="78.5" y="78.8" transform="rotate(-90 78.5 78.8)">13</text>
<text x="96.3" y="78.8" transform="rotate(-90 96.3 78.8)">16</text>
<text x="106.4" y="78.2" transform="rotate(-90 106.4 78.2)">4</text>
<text x="116.6" y="78.8" transform="rotate(-90 116.6 78.8)">13</text>
<text x="162.5" y="93.7">1</text>
<text x="162.5" y="96.3">2</text>
<text x="162.5" y="98.8">3</text>
<text x="162.5" y="101.3">4</text>
<text x="162.5" y="103.9">5</text>
<text x="162.5" y="106.4">6</text>
<text x="55.2" y="109">6</text>
<text x="67.3" y="111.5">12</text>
<text x="97.1" y="109">6</text>
<text x="109.2" y="111.5">12</text>
<text x="162.5" y="109">7</text>
<text x="162.5" y="111.5">8</text>
<text x="55.2" y="114">7</text>
<text x="97.1" y="114">7</text>
<text x="161.9" y="116.6">10</text>
<text x="161.9" y="119.1">11</text>
<text x="162.5" y="114">9</text>
<text x="55.2" y="121.7">5</text>
<text x="67.9" y="121.7">8</text>
<text x="97.1" y="121.7">5</text>
<text x="109.8" y="121.7">8</text>
<text x="161.9" y="121.7">12</text>
<text x="55.2" y="130.6">6</text>
<text x="97.1" y="130.6">6</text>
<text x="55.2" y="135.6">7</text>
<text x="67.3" y="133.1">12</text>
<text x="97.1" y="135.6">7</text>
<text x="109.2" y="133.1">12</text>
<text x="55.2" y="143.3">5</text>
<text x="67.9" y="143.3">8</text>
<text x="97.1" y="143.3">5</text>
<text x="109.8" y="143.3">8</text>
<text x="55.2" y="152.1">6</text>
<text x="67.3" y="154.7">12</text>
<text x="97.1" y="152.1">6</text>
<text x="109.2" y="154.7">12</text>
<text x="55.2" y="157.2">7</text>
<text x="97.1" y="157.2">7</text>
<text x="55.2" y="164.8">5</text>
<text x="67.9" y="164.8">8</text>
<text x="97.1" y="164.8">5</text>
<text x="109.8" y="164.8">8</text>
</g>
<g font-size="1.8" fill="#006464">
<text x="85.1" y="33.9">K1</text>
<text x="124.5" y="33.9">K2</text>
<text x="77" y="53.2">Tianbo</text>
<text x="84.3" y="53.2">HJR</text>
<text x="89" y="53.2">1-2C-12V</text>
<text x="21.6" y="58">LOOPS</text>
<text x="139.6" y="56.7">BN73-202</text>
<text x="142.2" y="59.3">6T:2T</text>
<text x="85.1" y="70.7">K3</text>
<text x="123.2" y="70.7">K4</text>
<text x="44.9" y="107.5">300</text>
<text x="72.5" y="103.5">TIANBO-HJR-4102-L</text>
<text x="88.6" y="107.8">470</text>
<text x="168.9" y="110.1">MANUAL_SWITCH</text>
<text x="45.4" y="129.4">390</text>
<text x="88.6" y="129.4">510</text>
<text x="160.3" y="129.6">300</text>
<text x="152.4" y="132.9">1k</text>
<text x="160.3" y="136">390</text>
<text x="152.4" y="139.3">1k</text>
<text x="160.3" y="142.3">430</text>
<text x="152.4" y="145.6">1k</text>
<text x="160.3" y="148.7">470</text>
<text x="45.4" y="151">430</text>
<text x="88.6" y="151">560</text>
<text x="152.4" y="152">1k</text>
<text x="160.3" y="155">510</text>
<text x="152.4" y="158.3">1k</text>
<text x="160.3" y="161.4">560</text>
<text x="152.4" y="164.7">1k</text>
</g>
<g font-size="1.8" fill="#0000c2">
<text x="220.6" y="161.9">Active</text>
<text x="227.3" y="161.9">level</text>
<text x="233" y="161.9">-</text>
<text x="235.7" y="161.9">GND</text>
</g>
</svg>
